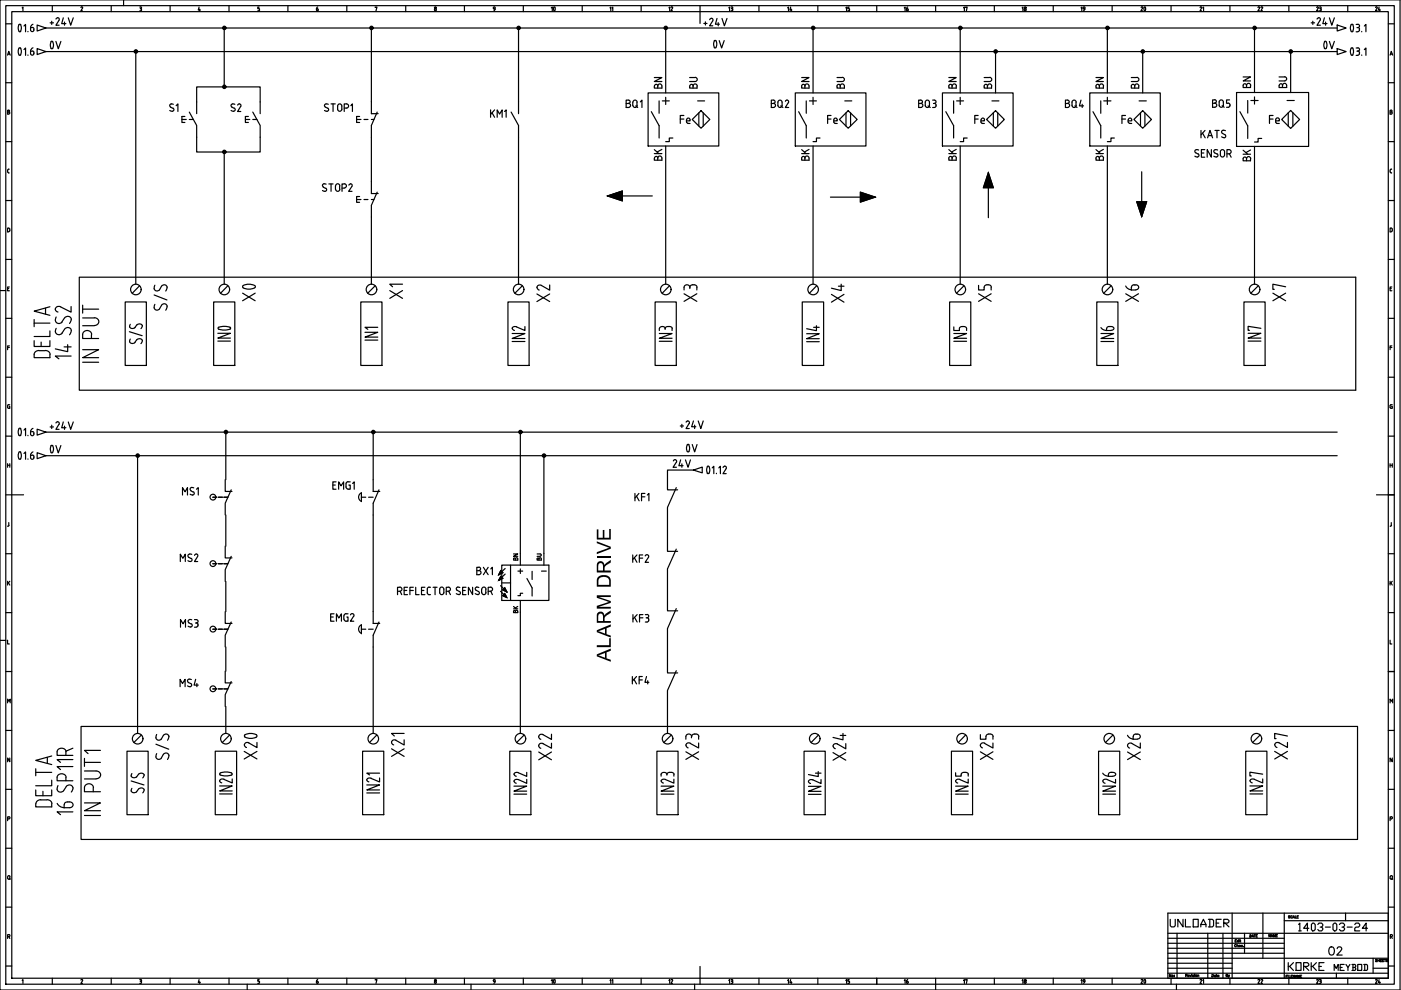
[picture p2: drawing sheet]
<svg xmlns="http://www.w3.org/2000/svg" width="297mm" height="210mm" viewBox="0 0 297 210" stroke-linecap="round" stroke-linejoin="round" font-family="sans-serif">
<!-- layer: 035 -->
<g fill="none" stroke="#000" stroke-width=".25">
<path d="M0 0h296.8v209.9h-296.8zM26.2 0v1.2M1.2 5.1h1.3M1.2 17.5h1.3M1.6 11.7l.3-.8 .3 .8M1.7 11.5h.4M2.5 2.5h291.8v204.9h-291.8zM4.7 1.7l.2-.2v.8M23.6 1.2v1.3M29.6 1.5h.2M29.6 2.3h.2M29.7 1.8h.1"/>
<path d="M29.8 1.5l.2 .1-.2 .2M29.8 1.8l.2 .2M30 2v.1M30 2.1l-.2 .2M36.1 1.2v1.3M42.2 1.5l-.2 .6h.5M42.3 1.9v.4M48.6 1.2v1.3M61 1.2v1.3M73.5 1.2v1.3M79.5 1.6l.4-.1-.2 .8M86 1.2v1.3"/>
<path d="M92.1 2l.2-.2 .2 .2M92.1 2l.2 .3 .2-.2M92.5 2v.1M98.5 1.2v1.3M111 1.2v1.3M123.4 1.2v1.3M135.9 1.2v1.3M148.4 1.2v1.3M160.9 1.2v1.3M173.4 1.2v1.3M185.9 1.2v1.3M198.4 1.2v1.3"/>
<path d="M210.8 1.2v1.3M223.3 1.2v1.3M235.8 1.2v1.3M248.3 1.2v1.3M260.8 1.2v1.3M273.3 1.2v1.3M285.7 1.2v1.3M294.3 5.1h1.3M294.3 17.5h1.3M294.7 11.7l.3-.8 .3 .8M294.8 11.5h.4M1.2 30h1.3"/>
<path d="M1.6 23.8h.2M1.6 36.1v.4M1.7 36.4l.1 .2M1.8 23.4h-.2v.8h.2M1.8 36.7h.1M1.8 35.9h.1M1.8 23.3l.2 .2-.2 .2 .3 .3-.3 .2M1.8 35.9l-.1 .2M294.3 30h1.3M294.7 36.1v.4M294.7 23.8h.2M294.8 36.4l.2 .2"/>
<path d="M294.9 23.4h-.2v.8h.2M294.9 36.7h.2M294.9 35.9h.2M295 23.3l.1 .2-.1 .2 .2 .3-.2 .2M295 35.9l-.2 .2M1.2 42.5h1.3M1.2 55h1.3M1.8 48.4h-.2v.8h.2M1.8 48.4h.2l.1 .5M2.1 48.9l-.3 .2M294.3 42.5h1.3M294.3 55h1.3"/>
<path d="M294.9 48.4h-.2v.8h.2M295 48.4h.1l.1 .5M295.2 48.9l-.2 .2M0 61.6h1.2M1.2 67.5h1.3M1.2 80h1.3M1.6 61.2h.3M1.6 73.7h.4M2 60.8h-.4v.9h.4M2 73.3h-.4v.8M294.3 67.5h1.3M294.3 80h1.3"/>
<path d="M294.7 61.2h.3M294.7 73.7h.4M295.1 60.8h-.4v.9h.4M295.1 73.3h-.4v.8M1.2 92.5h1.3M1.6 86.4l.2 .2M1.6 98.7h.5M1.6 98.3v.8M1.8 85.8h.3M1.8 85.8l-.2 .2v.4M1.9 86.2h.2v.4h-.3M2.1 98.3v.8"/>
<path d="M294.3 92.5h1.3M294.7 86.4l.3 .2M294.7 98.3v.8M294.7 98.7h.5M294.9 85.8h.3M295 85.8l-.3 .2v.4M295.1 86.2h.1v.4h-.3M295.2 98.3v.8M1.2 104.9h1.3M1.2 117.4h1.3M1.9 110.8v.6M1.9 111.4l-.3 .2"/>
<path d="M294.3 104.9h1.3M294.3 117.4h1.3M295 110.8v.6M295 111.4l-.3 .2M0 135.8h1.2M1.2 129.9h1.3M1.6 135.7v.8h.4M1.6 123.2v.9M1.8 123.5l.3 .6M2.1 123.2l-.5 .6M294.3 129.9h1.3M294.7 135.7v.8h.4"/>
<path d="M294.7 123.2v.9M294.9 123.5l.3 .6M295.2 123.2l-.5 .6M1.2 142.4h1.3M1.2 154.9h1.3M1.6 149v-.8l.3 .5 .3-.5v.8M294.3 142.4h1.3M294.3 154.9h1.3M1.2 167.4h1.3M1.2 179.8h1.3M1.6 173.6h.3M1.9 173.2h-.3v.8"/>
<path d="M1.9 173.2l.2 .2-.2 .2M2.1 160.7v.8l-.5-.8v.8M294.3 167.4h1.3M294.3 179.8h1.3M294.7 173.6h.3M295 173.2h-.3v.8M295 173.2l.2 .2-.2 .2M295.2 160.7v.8l-.5-.8v.8M1.2 192.3h1.3M1.6 198.6h.3M1.6 185.9v.3M1.7 185.9l.2-.3 .2 .3"/>
<path d="M1.7 186.2l.2 .3 .2-.3M1.9 198.2h-.3v.8M1.9 198.1l.2 .3-.2 .2 .2 .4M1.9 186.3l.3 .2M2.1 185.9v.3M247.6 200h24.7M247.6 198.9h24.7M249.6 197.9v9.5M256.1 197.9v9.5M259.3 197.9v9.5M263.9 197.9v4.2M267.8 193.6v9.6"/>
<path d="M272.3 195.2h22M285.3 193.6v1.6M294.3 192.3h1.3M294.8 198.6h.2M295 198.2h-.2v.8M295 198.1l.2 .3-.2 .2 .2 .4M1.3 204.8h1.2M4.7 207.9l.2-.2v.8M11.1 207.4v1.3M17.2 207.8l.1-.1 .2 .1-.4 .7h.4M23.6 207.4v1.3M29.6 207.7h.2"/>
<path d="M29.6 208.5h.2M29.7 208h.1M29.8 207.7l.2 .1-.2 .2M29.8 208l.2 .2M30 208.2v.1M30 208.3l-.2 .2M36.1 207.4v1.3M42.2 207.7l-.2 .6h.5M42.3 208.1v.4M48.6 207.4v1.3M52.4 208.7v1.2M54.7 208.5h.1"/>
<path d="M54.8 208l.2 .2M54.9 207.7h-.2v.3h.1M55 208.2v.1M55 208.3l-.2 .2M61 207.4v1.3M67.1 208.3l.2 .2 .2-.2M67.1 208l.3 .1v.2M67.1 208v.3M67.4 207.7l-.3 .3M73.5 207.4v1.3M79.5 207.8l.4-.1-.2 .8M86 207.4v1.3"/>
<path d="M92.1 208.3l.2 .2 .2-.2M92.5 208.2v.1M92.5 208.2l-.2-.2-.2 .3M98.5 207.4v1.3M99.9 208.7v1.2M104.6 207.8l.2-.1 .2 .1M104.6 207.9l.2 .2h.1v-.2M105 208.1l-.3 .4M111 207.4v1.3M123.4 207.4v1.3M135.9 207.4v1.3M147.3 208.7v1.2"/>
<path d="M148.4 207.4v1.3M160.9 207.4v1.3M173.4 207.4v1.3M185.9 207.4v1.3M198.4 207.4v2.5M210.8 207.4v1.3M223.3 207.4v1.3M235.8 207.4v1.3M247.6 203.2h13.6M247.6 204.2h13.6M247.6 205.3h13.6M247.6 202.1h24.7"/>
<path d="M247.6 201.1h24.7M247.6 206.3h46.7M248.3 207.4v1.3M249.4 208.7v1.2M273.3 207.4v1.3M283.3 206.3v1.1M285.7 207.4v1.3M291.1 205.3h3.2M294.4 204.8h1.2"/>
<circle cx="92.3" cy="1.6" r=".19"/>
<circle cx="92.3" cy="207.8" r=".19"/>
</g>
<!-- layer: 07 -->
<path d="M1.2 1.2h294.4v207.5h-294.4zM148.4 2.5v2.5M2.5 104.9h2.5M291.8 104.9h2.5M247.6 193.6h46.7v13.8h-46.7zM247.6 197.9h46.7M261.2 193.6v13.8M272.3 193.6v13.8M148.4 204.9v2.5M261.2 203.2h33.1M291.1 203.2v3.1" fill="none" stroke="#000" stroke-width=".25"/>
<!-- layer: 025 -->
<g fill="none" stroke="#000" stroke-width=".25">
<path d="M262.2 199.2h-.3v.5h.3M262.6 199.5h-.3v.2h.3M262.6 199.2v.5M262.8 199.4v.3M263 199.2l.1 .5M265 198.2l.3 .1-.1 .4h-.2zM265.4 198.7l.2-.5 .2 .5M265.5 198.5h.2M265.9 198.2h.3M266 198.2v.5M266.3 198.4h.2M266.6 198.2h-.3v.5h.3"/>
<path d="M269.4 198.1v.5l-.4-.5v.5M269.5 198.6l.2-.5 .2 .5M269.6 198.5h.2M270 198.6v-.5l.2 .5 .2-.5v.5M270.6 198.4h.2M270.8 198.1h-.2v.5h.2M273.5 194.2h-.3v.1l.3 .3h-.3M274 194.3l-.1-.1a.23 .23 0 0 0-.3 .2 .23 .23 0 0 0 .4 .2v-.1M274.1 194.7l.2-.5 .2 .5M274.2 194.5h.2M274.6 194.2v.5h.3M275 194.4h.2"/>
<path d="M275.3 194.2h-.3v.5h.3M248.3 206.6v.5l-.4-.5v.5M249 207.1h.1M249 206.8h.1M251.4 206.8h.3v-.2h-.3v.5M251.5 206.8l.2 .3M251.8 206.9h.3v-.2a.17 .17 0 0 0-.2 .1 .17 .17 0 0 0 0 .2 .17 .17 0 0 0 .2 0M262.1 200.4v-.1a.22 .22 0 0 0-.3 0 .22 .22 0 0 0 0 .4 .22 .22 0 0 0 .3-.1M262.3 200.5l.2-.1 .1 .4M262.3 200.3v.5M262.7 200.5h.3h-.3a.18 .18 0 0 0 .1 .2 .18 .18 0 0 0 .2 0M263.4 200.5a.17 .17 0 0 0-.2-.1 .17 .17 0 0 0 0 .3 .17 .17 0 0 0 .2 0"/>
<path d="M263.6 200.7h.1M272.7 207h.2M273 206.8h-.3v.5M273.1 206.8v.5M273.3 206.8v.5h.3M273.7 207h.2M274 206.8h-.3v.5h.3M274.5 206.8v.5l-.3-.5v.5M274.6 207.3l.2-.5 .2 .5M274.7 207.1h.2M275.1 207.3v-.5l.2 .5 .2-.5v.5M275.7 207h.2"/>
<path d="M276 206.8h-.3v.5h.3M292 203.5h-.4l.4 .3h-.4M292.1 203.4v.5M292.1 203.6h.4M292.5 203.4v.5M292.7 203.6h.2M293 203.4h-.3v.5h.3M293.1 203.6h.2M293.4 203.4h-.3v.5h.3M293.5 203.4h.3M293.7 203.4v.5M294.3 203.5h-.4l.4 .3h-.4"/>
<circle cx="248.6" cy="206.9" r=".16"/>
</g>
<!-- layer: SYMS -->
<g fill="none" stroke="#000" stroke-width=".25">
<path d="M287.4 58.8h-270.6v23.9h270.6M26.5 64h4.5v13.5h-4.5zM45.3 64h4.5v13.5h-4.5zM76.5 64h4.5v13.5h-4.5zM79.5 60.6l-1.6 1.6M107.7 64h4.5v13.5h-4.5zM110.7 60.6l-1.6 1.6M138.9 64h4.5v13.5h-4.5zM141.9 60.6l-1.5 1.6M170.1 64h4.5v13.5h-4.5zM173.1 60.6l-1.5 1.6M201.3 64h4.5v13.5h-4.5z"/>
<path d="M204.4 60.6l-1.6 1.6M232.5 64h4.5v13.5h-4.5zM235.6 60.6l-1.6 1.6M263.7 64h4.5v13.5h-4.5zM266.8 60.6l-1.6 1.6M26.9 159.3h4.5v13.4h-4.5zM45.6 159.3h4.6v13.4h-4.6zM76.9 159.3h4.5v13.4h-4.5zM79.9 155.8l-1.6 1.7M108.1 159.3h4.5v13.4h-4.5zM111.1 155.8l-1.6 1.7M139.3 159.3h4.5v13.4h-4.5z"/>
<path d="M142.3 155.8l-1.6 1.7M170.5 159.3h4.5v13.4h-4.5zM173.5 155.8l-1.5 1.7M201.7 159.3h4.5v13.4h-4.5zM204.7 155.8l-1.5 1.7M232.9 159.3h4.5v13.4h-4.5zM236 155.8l-1.6 1.7M264.1 159.3h4.5v13.4h-4.5zM267.2 155.8l-1.6 1.7M287.8 154h-270.6v24h270.6"/>
<circle cx="78.8" cy="61.4" r="1.12"/>
<circle cx="110" cy="61.4" r="1.12"/>
<circle cx="141.2" cy="61.4" r="1.12"/>
<circle cx="172.4" cy="61.4" r="1.12"/>
<circle cx="203.6" cy="61.4" r="1.12"/>
<circle cx="234.8" cy="61.4" r="1.12"/>
<circle cx="266" cy="61.4" r="1.12"/>
<circle cx="79.1" cy="156.6" r="1.12"/>
<circle cx="110.3" cy="156.6" r="1.12"/>
<circle cx="141.5" cy="156.6" r="1.12"/>
<circle cx="172.7" cy="156.6" r="1.12"/>
<circle cx="204" cy="156.6" r="1.12"/>
<circle cx="235.2" cy="156.6" r="1.12"/>
<circle cx="266.4" cy="156.6" r="1.12"/>
</g>
<!-- layer: 0 -->
<g fill="none" stroke="#000" stroke-width=".25">
<path d="M137.4 19.7h15v11.3h-15zM168.6 19.7h15v11.3h-15zM199.8 19.7h15v11.3h-15zM231.1 19.7h14.9v11.3h-14.9zM262.2 19.6h15.3v11.4h-15.3zM40.1 23.8l1.6 2.8v2.5M40.1 25.3h.9M41.7 21.6v2.5M53.6 23.8l1.6 2.8v2.5M53.6 25.3h.9M55.2 21.6v2.5M75.6 25.3h.9"/>
<path d="M76.2 24.7h-.6v1.3h.6M77.2 25.3h.8M78.7 25.3h.6M78.7 21.6v2.5h1.5M78.7 38.5v2.5h1.5M80 23.8l-1.3 2.8v2.5M108.4 23.8l1.5 2.8v2.5M109.9 21.6v2.5M138.1 23.7l1.6 2.9v2.7M139.7 21.4v2.6M140.4 21.4h1.5M141.1 20.6v1.6"/>
<path d="M142.7 29.3h-.8v.7h-.8M148.6 23.5l1.9 1.8-1.9 1.9-1.8-1.9zM149.1 23.9v2.8M169.3 23.7l1.6 2.9v2.7M170.9 21.4v2.6M172.4 20.6v1.6M179.1 21.4h1.5M179.8 23.5l1.9 1.8-1.9 1.9-1.8-1.9zM180.3 23.9v2.8M200.5 23.7l1.7 2.9v2.7M202.2 21.4v2.6M202.8 21.4h1.5"/>
<path d="M203.6 20.6v1.6M209.2 25.3l1.9-1.8 1.8 1.8-1.8 1.9zM209.5 36.6l1.1 3.2h-2.1zM209.5 39.8v6.4M211.5 23.9v2.8M231.7 23.7l1.7 2.9v2.7M233.4 21.4v2.6M234.8 20.6v1.6M242.1 36.4v6.4M242.3 23.5l1.8 1.8-1.8 1.9-1.9-1.9zM242.7 23.9v2.8M262.9 23.7l1.6 3v2.7"/>
<path d="M264.5 21.3v2.7M265.2 21.3h1.5M266 20.5v1.6M267.5 29.4h-.8v.7h-.7M273.6 23.4l1.9 1.9-1.9 1.9-1.9-1.9zM274.1 23.9v2.9M75.6 42.3h.9M76.2 41.7h-.6v1.2h.6M77.2 42.3h.8M78.7 42.3h.6M80 40.7l-1.3 2.8v2.5M128.8 41.5l3.2-1v2.1z"/>
<path d="M132 41.5h6.3M176.1 41.8h6.3M182.4 40.7l3.2 1.1-3.2 1.1zM241 42.8h2.1l-1 3.1zM287.4 58.8v23.9M147 99.7l1.9-.7v1.3zM45.1 105.4h.9M45.1 119.5h.9M46.3 105.4h.9M46.3 119.5h.9M47.5 105.4h.8M47.5 119.5h.8"/>
<path d="M47.8 101.7v2.5h1.4M47.8 115.8v2.5h1.4M49 103.9l-1.2 2.8v2.5M49 118l-1.2 2.8v2.5M76.6 105.4h1M76.6 106.3a.99 .99 0 0 1-.6-.9 .99 .99 0 0 1 .6-.9v1.9M78.1 105.4h1M79.1 101.7v2.5h1.4M80.3 103.9l-1.2 2.8v2.5M106.4 119.8h10v7.5h-10zM108.2 119.8v7.5M141.5 100.1v3.8h2.2"/>
<path d="M141.5 113.1v3.8h2.2M143.4 103.4l-1.9 4.2v3.8M143.4 116.4l-1.9 4.2v3.8M45.1 133.4h.9M46.3 133.4h.9M47.5 133.4h.8M47.8 129.7v2.5h1.4M49 131.9l-1.2 2.8v2.5M76.6 133.4h1M78.1 133.4h1M79.1 129.7v2.5h1.4M80.3 131.9l-1.2 2.8v2.5"/>
<path d="M106.1 125.4l.7 .6M106.1 124.2l.7 .7M106.4 123.6h1.8M106.6 125.1l.4-.5 .5 .9zM107 125.8l.5 .9-.9-.4M107.1 121.7l-.7 .7M110.3 120.6v1M110.8 125.8h-.5v.5h-.5M111.7 122.7l1.1 1.9v1.8M112.8 121.1v1.8M141.5 125.8v3.7h2.2M141.5 138.9v3.8h2.2"/>
<path d="M143.4 129l-1.9 4.3v3.7M45.1 146.1h.9M46.3 146.1h.9M47.5 146.1h.8M47.8 142.3v2.5h1.4M49 144.5l-1.2 2.8v2.5M143.4 142.2l-1.9 4.2v3.8M287.8 154v24M275.3 196l.3-.3v1.7M275.3 197.4h.6M277.5 196.8h-1.1l.8-1.1v1.7M278.3 195.7h.3l.2 .3v1.1l-.2 .3h-.3l-.3-.3v-1.1z"/>
<path d="M279.4 196l.3-.3h.5l.3 .3v.3l-.3 .3h-.3M280.2 196.6l.3 .2v.3l-.3 .3h-.5l-.3-.3M281 196.6h1.1M282.6 196l.3-.3h.3l.2 .3v1.1l-.2 .3h-.3l-.3-.3zM284 196l.3-.3h.5l.3 .3v.3l-.3 .3h-.3M284.8 196.6l.3 .2v.3l-.3 .3h-.5l-.3-.3M285.6 196.6h1.1M287.2 196l.3-.3h.5l.3 .3v.3l-.3 .3h-.5l-.3 .2v.6h1.1M289.9 196.8h-1.1l.8-1.1v1.7M273.1 204.1v1.7M273.4 204.9l.8 .9M274.2 204.1l-.8 .8h-.3"/>
<path d="M274.8 204.1h1v1.7h-1zM276.4 204.9h.8l.3-.2v-.3l-.3-.3h-.8v1.7M276.6 204.9l.9 .9M278 204.1v1.7M278.3 204.9l.8 .9M279.1 204.1l-.8 .8h-.3M280.7 204.1h-1v1.7M282.9 205.8v-1.3l.4 .8 .4-.8v1.3M284.1 205.1h.5M285 204.5h-.9v1.3h.9M285.4 204.5l.4 .6v.7M286.2 204.5l-.4 .6"/>
<path d="M286.6 204.5h.7l.1 .2-.1 .4M286.9 205.1h.4l.1 .4-.1 .3h-.7M286.9 204.5v1.3M287.9 204.5h.8v1.3h-.8zM289.1 204.5h.7l.1 .2v.8l-.1 .3h-.7M289.3 204.5v1.3"/>
<circle cx="28.8" cy="10.9" r=".36"/>
<circle cx="28.8" cy="10.9" r=".11"/>
<circle cx="28.8" cy="10.9" r=".23"/>
<circle cx="47.6" cy="18.4" r=".36"/>
<circle cx="47.6" cy="5.9" r=".36"/>
<circle cx="47.6" cy="5.9" r=".11"/>
<circle cx="47.6" cy="18.4" r=".11"/>
<circle cx="47.6" cy="18.4" r=".23"/>
<circle cx="47.6" cy="5.9" r=".23"/>
<circle cx="78.8" cy="5.9" r=".36"/>
<circle cx="78.8" cy="5.9" r=".11"/>
<circle cx="78.8" cy="5.9" r=".23"/>
<circle cx="110" cy="5.9" r=".36"/>
<circle cx="110" cy="5.9" r=".23"/>
<circle cx="110" cy="5.9" r=".11"/>
<circle cx="141.2" cy="5.9" r=".36"/>
<circle cx="141.2" cy="5.9" r=".23"/>
<circle cx="141.2" cy="5.9" r=".11"/>
<circle cx="172.4" cy="5.9" r=".36"/>
<circle cx="172.4" cy="5.9" r=".23"/>
<circle cx="172.4" cy="5.9" r=".11"/>
<circle cx="203.6" cy="5.9" r=".36"/>
<circle cx="203.6" cy="5.9" r=".11"/>
<circle cx="203.6" cy="5.9" r=".23"/>
<circle cx="211.1" cy="10.9" r=".36"/>
<circle cx="211.1" cy="10.9" r=".11"/>
<circle cx="211.1" cy="10.9" r=".23"/>
<circle cx="234.8" cy="5.9" r=".36"/>
<circle cx="234.8" cy="5.9" r=".11"/>
<circle cx="234.8" cy="5.9" r=".23"/>
<circle cx="242.3" cy="10.9" r=".36"/>
<circle cx="242.3" cy="10.9" r=".11"/>
<circle cx="242.3" cy="10.9" r=".23"/>
<circle cx="266" cy="5.9" r=".36"/>
<circle cx="266" cy="5.9" r=".11"/>
<circle cx="266" cy="5.9" r=".23"/>
<circle cx="273.7" cy="10.9" r=".36"/>
<circle cx="273.7" cy="10.9" r=".11"/>
<circle cx="273.7" cy="10.9" r=".23"/>
<circle cx="47.6" cy="32.2" r=".36"/>
<circle cx="47.6" cy="32.2" r=".11"/>
<circle cx="47.6" cy="32.2" r=".23"/>
<circle cx="29.2" cy="96.6" r=".36"/>
<circle cx="29.2" cy="96.6" r=".23"/>
<circle cx="29.2" cy="96.6" r=".11"/>
<circle cx="47.9" cy="91.6" r=".36"/>
<circle cx="47.9" cy="91.6" r=".23"/>
<circle cx="47.9" cy="91.6" r=".11"/>
<circle cx="79.1" cy="91.6" r=".36"/>
<circle cx="79.1" cy="91.6" r=".23"/>
<circle cx="79.1" cy="91.6" r=".11"/>
<circle cx="110.3" cy="91.6" r=".36"/>
<circle cx="110.3" cy="91.6" r=".23"/>
<circle cx="110.3" cy="91.6" r=".11"/>
<circle cx="115.3" cy="96.6" r=".36"/>
<circle cx="115.3" cy="96.6" r=".23"/>
<circle cx="115.3" cy="96.6" r=".11"/>
<circle cx="45.1" cy="105.4" r=".61"/>
<circle cx="45.1" cy="119.5" r=".61"/>
<circle cx="45.1" cy="133.4" r=".61"/>
<circle cx="45.1" cy="146" r=".61"/>
</g>
<!-- layer: TAGS -->
<g fill="none" stroke="#000" stroke-width=".25">
<path d="M68.5 39.7l.5 .2M68.7 39h.4M68.7 39l-.3 .2 .2 .4M69.1 39.9a.4 .4 0 0 1 0 .6 .4 .4 0 0 1-.6 0l-.1-.1M69.5 22.9a.4 .4 0 0 1 .1 .6 .4 .4 0 0 1-.6 0l-.2-.1M69.6 22.1a.43 .43 0 0 0-.6 0 .43 .43 0 0 0 0 .6l.5 .3M69.7 39h.9M70.2 22h.9M70.2 39v1.6M70.6 22v1.6M71.1 39.4v.7M71.2 39.4a.44 .44 0 0 1 .4-.4 .44 .44 0 0 1 .5 .4"/>
<path d="M71.8 22.1a.44 .44 0 0 1 .7 .4v.6a.44 .44 0 0 1-.5 .5 .44 .44 0 0 1-.4-.4v-.7zM72 39.4l.1 .7a.44 .44 0 0 1-.5 .5 .44 .44 0 0 1-.4-.5M72.5 39.9h.5M73 22.9h.5a.44 .44 0 0 0 .4-.4 .44 .44 0 0 0-.5-.5h-.4v1.6M73 39h-.5v1.6M73 39a.44 .44 0 0 1 .4 .4 .44 .44 0 0 1-.4 .4M74.3 39a.36 .36 0 0 1 .3 .5M74.3 39l-.3 .3M74.4 22.4l.3-.4v1.6M74.6 39.6l-.7 1h.7M17.5 74.1h3.4l-3.4 1.7h3.4M17.5 76.8h3.4"/>
<path d="M17.5 69.1h2.5M17.5 67.4h2.5M17.5 65.5h3.4M17.5 64.7v1.7M19.4 70.9v.9M19.4 70.9a.96 .96 0 0 0-.9-.8 .96 .96 0 0 0-1 .8v.9h3.4M20 67.4a.83 .83 0 0 1 1 .8 .83 .83 0 0 1-1 .8M27.4 70.3l2.7 .9M27.6 71.9a.62 .62 0 0 0 .1 .9 .62 .62 0 0 0 .9-.2M27.6 68.8a.58 .58 0 0 0 0 .8 .58 .58 0 0 0 .9 0l.1-.2M29 72l-.4 .6M29 72l.4-.2a.6 .6 0 0 1 .8 .4"/>
<path d="M30.2 72.2l-.3 .7M46.2 70.7h2.7l-2.7 1h2.7M46.2 72.3h2.7M46.3 69.5l1.5-.3 .9 .2 .2 .2a2.39 2.39 0 0 1-2.7 0zM77.4 70.5h2.7l-2.7 1h2.7M77.4 72.1h2.7M80.1 69.4h-2.7l.6 .4M108.6 70.7h2.7l-2.7 1.1h2.7M108.6 72.4h2.7M109.5 69.3l-.2-.1a.45 .45 0 0 0-.7 .3 .45 .45 0 0 0 .5 .6M111.3 69.2v.9l-1.8-.8M139.8 70.7h2.7l-2.7 1h2.7"/>
<path d="M139.8 72.4h2.7M139.8 69.7v.4M139.8 69.6a.67 .67 0 0 1 .6-.4 .67 .67 0 0 1 .7 .4M141.9 69.2a.65 .65 0 0 0-.9 .7M141.9 69.2l.6 .2v.2M142.5 69.7v.4M171 70.8h2.7l-2.7 1h2.7M171 72.4h2.7M172.5 69.4h1.2M173.1 69.1v1l-2.1-.4M202.2 70.7h2.7l-2.7 1h2.7M202.2 72.4h2.7"/>
<path d="M204.3 69.2a.71 .71 0 0 0-.9 .4v.5h-1.2v-.8M204.3 69.2l.6 .2v.7M233.4 69.4a1.41 1.41 0 0 0 1.2 .7M233.4 70.7h2.7l-2.7 1.1h2.7M233.4 72.4h2.7M234.6 69.7v.4h.9M234.7 69.6a.85 .85 0 0 1 1.5 0l-.1 .2-.5 .2M264.6 70.7h2.7l-2.7 1h2.7M264.6 72.3h2.7M267.3 69.6l-2.7-.4v.8h.3M38.2 119.1v-1.6l.6 .9 .5-.9v1.6M38.7 105v-1.6l.5 .9 .6-.9v1.6"/>
<path d="M40.2 117.5l-.3 .1-.1 .3 .7 .5M40.2 117.4l.4 .1M40.5 118.4a.4 .4 0 0 1 .1 .6 .4 .4 0 0 1-.6 0l-.2-.1M41 104.3a.4 .4 0 0 1 .1 .6 .4 .4 0 0 1-.6 0l-.2-.1M41.1 103.4a.41 .41 0 0 0-.6 0 .41 .41 0 0 0 0 .6l.4 .3M41.6 117.4a.36 .36 0 0 1 .3 .6M41.6 117.5l-.4 .3M41.7 103.7l.3-.3v1.6M41.9 118l-.7 1.1h.7M70.6 102.8h.5M71.2 102.2h-.6v1.5h.6M71.8 103.7v-1.5l.5 .8 .6-.8v1.5"/>
<path d="M74 102.8h.3v.9h-.5M74.3 102.2h-.7a1.11 1.11 0 0 0 0 1.4l.2 .1M74.8 102.5l.3-.3v1.5M38.3 133v-1.6l.5 .9 .5-.9v1.6M40.2 131.3l.4 .1M40.2 131.4l-.2 .1-.1 .3 .6 .5M40.6 132.3a.4 .4 0 0 1 .1 .6 .4 .4 0 0 1-.7 0l-.1-.1M41.2 131.4h.4a.38 .38 0 0 1 .4 .5 .38 .38 0 0 1-.6 .2M41.2 133h.4M41.6 132.1l.4 .3M42 132.4v.2M42 132.6l-.4 .3"/>
<path d="M21.3 159.1h-3.4l.8 .7M38.2 145.6v-1.6l.5 .9 .5-.9v1.6M39.9 144.7l.5 .2a.4 .4 0 0 1 .1 .6 .4 .4 0 0 1-.6 0l-.1-.1M40.6 144.1a.43 .43 0 0 0-.7-.1 .43 .43 0 0 0 0 .7M41.5 144l-.4 1.3h.9M41.7 144.9v.7M17.9 170.2h3.4l-3.4 1.7h3.4M17.9 172.9h3.4M17.9 165.2h2.5M17.9 163.5h2.5M17.9 161.6h3.4M17.9 160.8v1.7"/>
<path d="M19.8 167v.9M19.8 167a.96 .96 0 0 0-.9-.8 .96 .96 0 0 0-1 .8v.9h3.4M20.4 163.5a.83 .83 0 0 1 .9 .8 .83 .83 0 0 1-.9 .8M27.8 165.6l2.7 .8M28 167.1a.62 .62 0 0 0 .1 1 .62 .62 0 0 0 .9-.2M28 164a.58 .58 0 0 0 0 .8 .58 .58 0 0 0 .8 0l.2-.1M29.4 167.3l-.4 .6M29.4 167.3l.4-.2a.6 .6 0 0 1 .8 .4M30.6 167.5l-.3 .6M46.6 166.6h2.6l-2.6 1.1h2.6M46.6 168.3h2.6M47.5 165.2a.5 .5 0 0 0-.7 0 .5 .5 0 0 0 0 .7l.2 .1"/>
<path d="M49.2 165.2v.8l-1.7-.8M77.8 166.4h2.7l-2.7 1.1h2.7M77.8 168.1h2.7M77.8 165.3l.4 .5M78.7 165h-.6l-.3 .3M80.5 164.9v.9l-1.8-.8M80.5 163.9h-2.7l.6 .4M109 166.7h2.7l-2.7 1h2.7M109 168.4h2.7M109 165.6l.5 .5M109 164.2l.5 .4M109.9 165.3h-.6l-.3 .3"/>
<path d="M111.7 165.2v.9l-1.8-.8M111.7 163.8v.8l-2-.8-.6 .1-.1 .3M140.2 166.7h2.7l-2.7 1h2.7M140.2 168.4h2.7M140.2 164.2v.4M140.2 165.6l.5 .4M141.4 164.2v.2M142.3 163.8a.71 .71 0 0 0-.9 .4 .67 .67 0 0 0-.6-.4 .67 .67 0 0 0-.6 .4M142.9 165.2v.8l-2-.8-.6 .1-.1 .3M142.9 164.2v.4M171.4 166.7h2.7l-2.7 1.1h2.7M171.4 168.4h2.7"/>
<path d="M172.3 165.3a.5 .5 0 0 0-.7 0 .5 .5 0 0 0 0 .7l.3 .1M172.9 163.9h1.2M173.5 163.6v1l-2.1-.4M174.1 165.3v.8l-1.8-.8M202.6 166.7h2.7l-2.7 1h2.7M202.6 163.8v.8h1.2v-.4M202.6 168.4h2.7M203.5 165.3a.5 .5 0 0 0-.7-.1 .5 .5 0 0 0 0 .7l.3 .1M203.8 164.2a.9 .9 0 0 1 1.5 0M205.3 165.2v.8l-1.8-.7M205.3 164.2v.4M233.8 163.9a1.41 1.41 0 0 0 1.2 .7"/>
<path d="M233.8 166.7h2.7l-2.7 1h2.7M233.8 168.4h2.7M233.8 165.6l.5 .5M235.6 163.8a.76 .76 0 0 1 1 .4l-.3 .3-1.3 .1v-.4M235.6 163.8l-.4 .1-.2 .3M236.5 165.2v.8l-2-.8-.5 .1-.2 .3M265 166.6h2.7l-2.7 1.1h2.7M265 168.3h2.7M267.7 165.2v.8l-2-.8a.45 .45 0 0 0-.7 .2 .45 .45 0 0 0 .5 .6M267.7 164.1l-2.7-.4v.8h.3"/>
</g>
<!-- layer: MISC -->
<g fill="none" stroke="#000" stroke-width=".25">
<path d="M13.6 73.5h1.5M13.7 69.8a.78 .78 0 0 1 1.2-.2 .78 .78 0 0 1 0 1.2l-.2 .2M13.7 67.4a.77 .77 0 0 1 1.1-.2 .77 .77 0 0 1 .1 1.2l-.2 .2M14.4 73.1v1.5l-2.7-.6M15.1 75.5h-3.4l.8 .6M15.1 65v1.2l-2.2-1.1M12.1 159.4v.8h3.4M15.5 158.6l-1.5 .7M12.1 164.8v.7h3.4M14.1 166.8a.81 .81 0 0 1 1.2-.1 .81 .81 0 0 1-.2 1.2M14.4 170a.71 .71 0 0 1 .8 .2 .71 .71 0 0 1 .1 .9l-.5 .2h-1.2M15.5 172.1h-3.4l.7 .6"/>
<path d="M15.5 162.5h-3.4l.7 .7M15.5 161.1h-3.4l.7 .5"/>
</g>
<g fill="none" stroke="#000" stroke-width=".25">
<path d="M9.7 5.9h273.8M9.7 10.9h273.8M28.8 10.9v49.4M47.5 5.9v12.5M78.7 5.9v15.7M109.9 5.9v15.7M141.1 5.9v13.8M172.4 5.9v13.8M203.6 5.9v13.8M211.1 10.9v8.8M234.8 5.9v13.8M242.3 10.9v8.8"/>
<path d="M266 5.9v13.7M273.6 10.9v8.7M41.7 21.6v-3.2h13.5v3.2M41.7 29.1v3.1h13.5v-3.1M47.5 32.2v28.1M78.7 29.1v9.4M109.9 29.1v31.2M141.1 31v29.3M172.4 31v29.3M203.6 31v29.3M234.8 31v29.3M266 31v29.3"/>
<path d="M78.7 46v14.3M9.7 91.6h273.8M9.7 96.6h273.8M29.2 96.6v58.9M47.9 91.6v10.1M79.1 91.6v10.1M110.3 91.6v25.7M115.3 96.6v20.7M47.9 109.2v6.6M79.1 109.2v20.5M141.5 111.4v1.7M47.9 123.3v6.4"/>
<path d="M47.9 137.2v5.1M79.1 137.2v18.3M110.3 129.8v25.7M141.5 124.4v1.4M141.5 137v1.9M141.5 150.2v5.3"/>
</g>
<!-- layer: 0 -->
<path d="M209.5 36.6l1.1 3.2h-2.1zM128.8 41.5l3.2-1v2.1zM182.4 40.7l3.2 1.1-3.2 1.1zM241 42.8h2.1l-1 3.1zM106.6 126.3l.4-.5 .5 .9zM106.6 125.1l.4-.5 .5 .9z" fill="#000" stroke="#000" stroke-width=".21"/>
<!-- layer: DESC -->
<g fill="none" stroke="#000" stroke-width=".25">
<path d="M254 32.6a.4 .4 0 0 1 .1 .6 .4 .4 0 0 1-.6 0l-.2-.1M254.1 31.8a.43 .43 0 0 0-.6 0 .43 .43 0 0 0 0 .6l.5 .3M254.6 27.7v1.5M254.7 32.4h.5M255 28.3l.5 .9M255.4 31.7h-.7v1.6h.7M255.5 27.7l-.9 .9M256 29.2l.5-1.5 .6 1.5M256.2 28.8h.7M256.8 31.7v1.6l-.9-1.6v1.6M257.5 32.4l.5 .3M257.6 27.7h.9"/>
<path d="M258 27.7v1.5M258 32.6a.4 .4 0 0 1 .1 .6 .4 .4 0 0 1-.6 0l-.1-.1M258.2 31.8a.43 .43 0 0 0-.7 0 .43 .43 0 0 0 0 .6M259 31.8a.44 .44 0 0 1 .6 .4v.6a.44 .44 0 0 1-.4 .5 .44 .44 0 0 1-.5-.4v-.7zM259.8 27.7a.43 .43 0 0 0-.6 0 .43 .43 0 0 0 0 .6l.5 .2a.38 .38 0 0 1 .1 .6 .38 .38 0 0 1-.6 0l-.2-.1M260.1 32.6h.5a.44 .44 0 0 0 .4-.4 .44 .44 0 0 0-.4-.5h-.5v1.6M260.6 32.6l.4 .7M84.8 124.5h-.5v1.6M84.8 124.5a.44 .44 0 0 1 .4 .4 .44 .44 0 0 1-.4 .5h-.5M84.8 125.4l.4 .7M85.7 125.2h.5M86.4 124.5h-.7v1.6h.7"/>
<path d="M86.9 125.2h.7M87.6 124.5h-.7v1.6M88.1 124.5v1.6h.8M89.4 125.2h.5M90.1 124.5h-.7v1.6h.7M90.6 125.7l.4 .4M91 126.1h.3M91 124.5h.3M91 124.5l-.4 .2v1M91.8 124.5h.9M92.2 124.5v1.6M93.2 125.7v-.8a.44 .44 0 0 1 .5-.4 .44 .44 0 0 1 .4 .4v.8"/>
<path d="M93.2 125.6a.44 .44 0 0 0 .5 .5 .44 .44 0 0 0 .4-.5M95 124.5h-.4v1.6M95.1 124.5a.44 .44 0 0 1 .4 .4 .44 .44 0 0 1-.4 .5h-.5M95.1 125.4l.4 .7M96.7 125.9l.6 .1M96.9 125.2l.7 .4-.1 .3-.2 .2M97.1 124.5l.4 .1M97.1 124.5l-.4 .3 .2 .4M98.1 125.2h.5M98.8 124.5h-.7v1.6h.7M100.2 124.5v1.6l-.9-1.6v1.6M100.8 125.9l.5 .1"/>
<path d="M100.9 125.2l.7 .4v.3l-.3 .2M101.1 124.5l-.3 .3 .2 .4M102.1 124.9v.8M102.2 124.9a.44 .44 0 0 1 .4-.4 .44 .44 0 0 1 .4 .4M102.2 125.6a.44 .44 0 0 0 .4 .5 .44 .44 0 0 0 .4-.5M103 124.9v.8M104 124.5h-.5v1.6M104 124.5a.44 .44 0 0 1 .4 .4 .44 .44 0 0 1-.4 .5h-.5M104.1 125.4l.3 .7"/>
</g>
<g fill="#000">
<path d="M126.5 114.8l3 1.1v.4l-3 1.2v-.4l2.7-1-2.7-.9zM126.5 112.2h.4v1.8h.9v-1.6h.3v1.6h1.1v-1.8h.3v2.2h-3zM126.5 126.2h3v.4h-2.5l2.5 .8v.4l-2.5 .9h2.5v.3h-3v-.5l2.6-.9-2.6-.8zM126.5 136.8h2.7v-1.5h.3v1.9h-3z"/>
<path d="M126.6 119.4l.4-.4h.6l.4 .3 .1 .5 .4-.4 1-.7v.5l-.9 .6-.4 .5v.7h1.3v.4h-3zM127 119.5l-.2 .4v1.1h1v-1.2a.51 .51 0 0 0-.8-.3z"/>
<path d="M126.7 122.4l.9-.5 1 .1 .6 .3 .3 .6v1.5h-3v-1.5zM127.2 122.5l-.3 .5v1h2.3v-1l-.3-.4-.7-.3z"/>
<path d="M126.5 138.7l3-1.2v.5l-.9 .3v1.3l.9 .3v.4l-3-1.1zM126.8 139l1.5 .5v-1.1z"/>
<path d="M126.5 133.6l3-1.2v.5l-.9 .3v1.3l.9 .3v.4l-3-1.2zM126.8 133.8l1.5 .5v-1z"/>
<path d="M126.8 129.8l.9-.1 .3 .3 .1 .5 .5-.5 .9-.6v.5l-1.1 .8-.2 .3v.7h1.3v.4h-3v-1.8zM127.1 130.1l-.3 .5v1.1h1v-1.3l-.3-.3z"/>
</g>
<path d="M126.5 118.1h3" fill="none" stroke="#000" stroke-width=".38"/>
<!-- layer: XREF -->
<g fill="none" stroke="#000" stroke-width=".25">
<path d="M4 11.6h.4M4.4 5.2a1.46 1.46 0 0 1 0 1.4M4.4 10.2a1.46 1.46 0 0 1 0 1.4M4.4 5.2l-.2-.1a1.08 1.08 0 0 0 0 1.6h.2M4.4 10.2h-.4a1.46 1.46 0 0 0 0 1.4M286.5 5.2h.3M286.5 6.7h.3M286.5 10.2h.3M286.5 11.6h.3M286.8 5.2a1.46 1.46 0 0 1 0 1.4M286.8 10.2a1.46 1.46 0 0 1 0 1.4M287.5 5.2h.4"/>
<path d="M287.5 6.7h.4M287.5 10.2h.4M287.7 5.9h.2M287.9 5.1a.36 .36 0 0 1 .3 .4 .36 .36 0 0 1-.3 .4M287.9 5.8l.3 .4M287.9 10.1a.38 .38 0 0 1 .3 .5 .38 .38 0 0 1-.5 .3M287.9 10.8l.3 .4M288.2 6.2v.2M288.2 11.2v.2M288.2 6.3l-.3 .4M288.2 11.3l-.1 .3-.6 .1M288.7 6.7h.1"/>
<path d="M288.7 11.7h.1M289.3 5.5l.3-.3v1.5M289.3 10.5l.3-.3v1.5M4 90.9h.4M4 90.9a1.08 1.08 0 0 0 .2 1.5l.2-.1M4.4 90.9a1.46 1.46 0 0 1 0 1.4M4.4 95.9a1.46 1.46 0 0 1 0 1.4M4.4 95.9l-.2-.1a1.08 1.08 0 0 0 0 1.6l.2-.1M150 99a1.46 1.46 0 0 0 0 1.3M150.3 99a1.08 1.08 0 0 1-.2 1.4l-.2-.1M151 99.2l.3-.3v1.5M152.4 99.2l.3-.3v1.5"/>
<path d="M153.6 98.8a.36 .36 0 0 1 .4 .6M153.7 98.9l-.4 .2M153.9 99.4l-.6 1h.7M151.9 100.3v.1"/>
</g>
<!-- layer: WIRENO -->
<path d="M149.6 4.6v.7M150.8 3.9a.36 .36 0 0 1 .3 .5M150.8 3.9l-.3 .3M151.1 4.5l-.6 1h.6M152 3.9l-.3 1.2h.8M152.3 4.8v.7M153.1 3.9l.5 1.6 .5-1.6" fill="none" stroke="#000" stroke-width=".25"/>
<!-- layer: WIREREF -->
<path d="M278.3 4.5v.7M279.9 4.3l-.7 1h.8M280.8 3.8l-.3 1.2h.8M281.1 4.7v.6M281.9 3.8l.5 1.5 .5-1.5" fill="none" stroke="#000" stroke-width=".25"/>
<g font-size="8.8">
<text x="56.1" y="66" transform="rotate(-90 56.1 66)">X0</text>
<text x="37.7" y="68.4" transform="rotate(-90 37.7 68.4)">S/S</text>
<text x="38.1" y="163.7" transform="rotate(-90 38.1 163.7)">S/S</text>
<text x="56.4" y="162.3" transform="rotate(-90 56.4 162.3)">X20</text>
</g>
<g font-size="7.1">
<text x="11.6" y="77.3" transform="rotate(-90 11.6 77.3)">DELTA</text>
<text x="12" y="172.5" transform="rotate(-90 12 172.5)">DELTA</text>
</g>
<g font-size="6.6">
<text x="7.1" y="12.3">0V</text>
<text x="277.3" y="12.3">0V</text>
</g>
<g font-size="6.2">
<text x="147.8" y="12">0V</text>
<text x="51.9" y="25.8" transform="rotate(-90 51.9 25.8)">S2</text>
<text x="117.5" y="65.3" transform="rotate(-90 117.5 65.3)">X2</text>
<text x="179.9" y="65.3" transform="rotate(-90 179.9 65.3)">X4</text>
<text x="242.4" y="65.3" transform="rotate(-90 242.4 65.3)">X6</text>
<text x="7.1" y="97.7">0V</text>
<text x="142.2" y="97.7">0V</text>
<text x="117.8" y="162.3" transform="rotate(-90 117.8 162.3)">X22</text>
<text x="149.2" y="162.3" transform="rotate(-90 149.2 162.3)">X23</text>
<text x="180.3" y="162.3" transform="rotate(-90 180.3 162.3)">X24</text>
<text x="242.7" y="162.3" transform="rotate(-90 242.7 162.3)">X26</text>
</g>
<g font-size="5.7">
<text x="38.5" y="25.8" transform="rotate(-90 38.5 25.8)">S1</text>
<text x="86.1" y="64.6" transform="rotate(-90 86.1 64.6)">X1</text>
<text x="148.5" y="65.3" transform="rotate(-90 148.5 65.3)">X3</text>
<text x="211" y="65.3" transform="rotate(-90 211 65.3)">X5</text>
<text x="273.4" y="64.9" transform="rotate(-90 273.4 64.9)">X7</text>
<text x="86.4" y="161.6" transform="rotate(-90 86.4 161.6)">X21</text>
<text x="211.3" y="162.3" transform="rotate(-90 211.3 162.3)">X25</text>
<text x="273.8" y="162.3" transform="rotate(-90 273.8 162.3)">X27</text>
</g>
<g font-size="4.9">
<text x="9.5" y="6.7">+24V</text>
<text x="148.9" y="19.8" transform="rotate(-90 148.9 19.8)">BU</text>
<text x="172.5" y="19.8" transform="rotate(-90 172.5 19.8)">BN</text>
<text x="211.3" y="19.8" transform="rotate(-90 211.3 19.8)">BU</text>
<text x="234.9" y="19.8" transform="rotate(-90 234.9 19.8)">BN</text>
<text x="242.4" y="19.8" transform="rotate(-90 242.4 19.8)">BU</text>
<text x="255.8" y="24">BQ5</text>
<text x="273.8" y="19.8" transform="rotate(-90 273.8 19.8)">BU</text>
<text x="142.9" y="27.5">Fe</text>
<text x="174.3" y="27.5">Fe</text>
<text x="205.3" y="27.5">Fe</text>
<text x="236.7" y="27.5">Fe</text>
<text x="267.8" y="27.5">Fe</text>
<text x="172.5" y="35.3" transform="rotate(-90 172.5 35.3)">BK</text>
<text x="234.9" y="35.3" transform="rotate(-90 234.9 35.3)">BK</text>
<text x="9.5" y="92.4">+24V</text>
<text x="142.9" y="92.1">+24V</text>
<text x="99.8" y="123.1">BX1</text>
<text x="68.8" y="133">EMG2</text>
<text x="133" y="146.4">KF4</text>
<text x="246.9" y="197.9">UNLOADER</text>
</g>
<g font-size="4.4">
<text x="115" y="3.9">10</text>
<text x="240.2" y="3.9">20</text>
<text x="131.6" y="24">BQ1</text>
<text x="141.1" y="19.8" transform="rotate(-90 141.1 19.8)">BN</text>
<text x="162.3" y="24">BQ2</text>
<text x="179.9" y="19.8" transform="rotate(-90 179.9 19.8)">BU</text>
<text x="193.7" y="24">BQ3</text>
<text x="203.6" y="19.8" transform="rotate(-90 203.6 19.8)">BN</text>
<text x="224.7" y="24">BQ4</text>
<text x="266" y="19.8" transform="rotate(-90 266 19.8)">BN</text>
<text x="102.7" y="26.1">KM1</text>
<text x="141.1" y="35.3" transform="rotate(-90 141.1 35.3)">BK</text>
<text x="203.6" y="35.3" transform="rotate(-90 203.6 35.3)">BK</text>
<text x="266" y="35.3" transform="rotate(-90 266 35.3)">BK</text>
<text x="141.5" y="100.2">24V</text>
<text x="133.3" y="107.2">KF1</text>
<text x="133" y="120.3">KF2</text>
<text x="133" y="133">KF3</text>
<text x="280.5" y="203.6">02</text>
<text x="115" y="209.9">10</text>
<text x="240.2" y="209.9">20</text>
</g>
<g font-size="4">
<text x="110.8" y="119.9" transform="rotate(-90 110.8 119.9)">BN</text>
<text x="115.7" y="119.9" transform="rotate(-90 115.7 119.9)">BU</text>
<text x="110.8" y="131.2" transform="rotate(-90 110.8 131.2)">BK</text>
<text x="190.5" y="209.9">16</text>
<text x="227.9" y="209.9">19</text>
<text x="278" y="209.9">23</text>
<text x="293.5" y="209.9" transform="rotate(-90 293.5 209.9)">24</text>
</g>
<g font-size="3.5">
<text x="53.3" y="3.5">5</text>
<text x="66" y="3.5">6</text>
<text x="103" y="3.5">9</text>
<text x="128.1" y="3.5">11</text>
<text x="140.8" y="3.5">12</text>
<text x="153.5" y="3.5">13</text>
<text x="165.8" y="3.5">14</text>
<text x="178.2" y="3.5">15</text>
<text x="190.5" y="3.5">16</text>
<text x="203.2" y="3.5">17</text>
<text x="215.5" y="3.5">18</text>
<text x="227.9" y="3.5">19</text>
<text x="256.1" y="3.5" transform="rotate(-90 256.1 3.5)">21</text>
<text x="268.5" y="3.5" transform="rotate(-90 268.5 3.5)">22</text>
<text x="278" y="3.5">23</text>
<text x="290.3" y="3.5">24</text>
<text x="293.5" y="150.3">M</text>
<text x="293.5" y="187.7">Q</text>
<text x="130.9" y="209.9" transform="rotate(-90 130.9 209.9)">11</text>
<text x="143.6" y="209.9" transform="rotate(-90 143.6 209.9)">12</text>
<text x="156.3" y="209.9" transform="rotate(-90 156.3 209.9)">13</text>
<text x="168.6" y="209.9" transform="rotate(-90 168.6 209.9)">14</text>
<text x="181" y="209.9" transform="rotate(-90 181 209.9)">15</text>
<text x="206" y="209.9" transform="rotate(-90 206 209.9)">17</text>
<text x="218.4" y="209.9" transform="rotate(-90 218.4 209.9)">18</text>
<text x="256.1" y="209.9" transform="rotate(-90 256.1 209.9)">21</text>
<text x="261.4" y="208.5" transform="rotate(-90 261.4 208.5)">By</text>
<text x="268.5" y="209.9" transform="rotate(-90 268.5 209.9)">22</text>
</g>
</svg>
